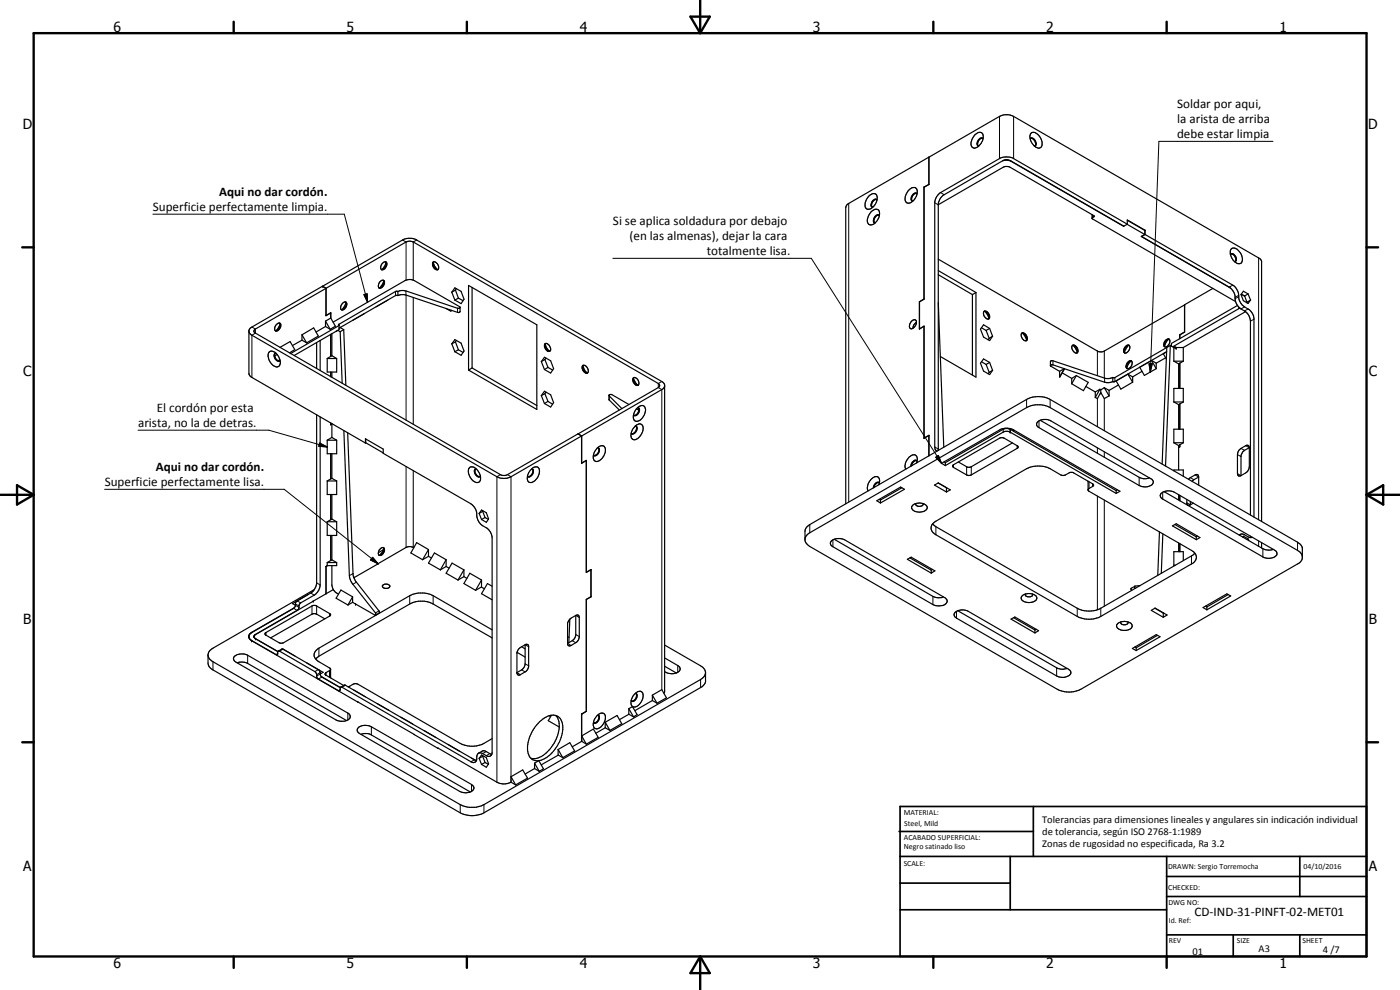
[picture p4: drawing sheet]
<svg xmlns="http://www.w3.org/2000/svg" width="420mm" height="297mm" viewBox="0 0 420 297" stroke-linecap="round" stroke-linejoin="round" font-family="sans-serif">
<g fill="none" stroke="#000" stroke-width=".35">
<path d="M309.6 39.8a2.65 2.65 0 0 1 3 2.3 1.46 1.46 0 0 1-1 2.3 3.5 3.5 0 0 1-2.2-4.4zM261 58.6a1.31 1.31 0 0 1 1.8-.3 1.31 1.31 0 0 1 .4 1.8 3.2 3.2 0 0 1-2.9 2.7 2.04 2.04 0 0 1-.2-3zM263.1 59.9l.1 .1M263.1 59.9a1.44 1.44 0 0 0-1.7 1.7l.4 .5M263.1 59.9a1.59 1.59 0 0 0-1.3 2.2M272.5 57.3a1.61 1.61 0 0 1 2.6-.6 3.4 3.4 0 0 1-2.6 4.3 1.37 1.37 0 0 1-.8-2zM275.1 58a1.62 1.62 0 0 0-1.3 2.3M275.1 58l.1 .2M275.1 58a1.47 1.47 0 0 0-1.4 .7 1.47 1.47 0 0 0 0 1.5l.3 .1M277.3 56.1v33.7l-1.3 .8M277.3 56.1l.1 .1M278.8 47.2h.1"/>
<path d="M278.8 47.2l-24.1 13.8-.8 1.1-.1 89.1M278.8 55.3v.1M278.8 55.3l-1.5 .8M278.8 47.2v8.1M278.8 47.2l21.2-12.3a4.5 4.5 0 0 1 4.2 0l74.2 43 .2 .5v78.1M278.8 47.2v8.2M278.8 55.4l-1.5 .8M292.6 40.5a1.38 1.38 0 0 1 2.4-.1 3.6 3.6 0 0 1-2.7 4 1.72 1.72 0 0 1-.6-2.7zM294.7 41.4a1.74 1.74 0 0 0-1.1 2.4M294.8 41.4l.2 .3M294.9 41.5a1.41 1.41 0 0 0-1.5 .7 1.41 1.41 0 0 0 .2 1.6h.2M300.9 48.3a2.95 2.95 0 0 1 2.5 .1l33.8 19.5"/>
<path d="M309.4 41.4a1.48 1.48 0 0 1 1.3 .9 1.48 1.48 0 0 1-.1 1.5h-.2M309.4 41.4l-.3 .3M309.4 41.4a1.67 1.67 0 0 1 1.2 2.4M309.4 41.4l-.1 .1M114.7 79.1a.76 .76 0 0 1 .7-.5 .76 .76 0 0 1 .7 .4 1.52 1.52 0 0 1-1.7 1.8 1.43 1.43 0 0 1 .3-1.7zM115.7 78.6l.2 .1M115.9 78.7a1.69 1.69 0 0 1-1.4 2.2M115.9 78.7l-.4 1.1-.9 1.1M130 78.7a1.45 1.45 0 0 1 1.4 .6 1.45 1.45 0 0 1-.1 1.6 1.65 1.65 0 0 1-1.3-2.2zM130 78.7l.4 1.1 .9 1.1M130 78.7a1.87 1.87 0 0 0 1.3 2.2M130.1 78.6l-.1 .1"/>
<path d="M261.4 63.5a1.48 1.48 0 0 1 2.4-.3 3.5 3.5 0 0 1-2.6 4.3 1.47 1.47 0 0 1-.7-2.3zM261.8 62.1h.1M263.8 64.6a1.64 1.64 0 0 0-1.3 2.2M263.9 64.7a.89 .89 0 0 0-1.4 .5l-.4 1.1 .2 .5h.4l-.4-.1M281.6 77.8l48.2 27.7h1.4l24.3-14M281.6 61.4l19.4-11.2 1.4-.2 .8 .2 25 14.5 .1 .3-.6 .4M327.7 64.4l.1 1.3 43 24.8M337.3 67.9l-34.6-19.9-1.7 .2-17.6 10.2a3.8 3.8 0 0 0-1.8 2.8v73.9M338.3 67.3l5.3 3.1M338.3 67.3l-34.1-19.7a4.7 4.7 0 0 0-4.2 0l-17.7 10.2a4.1 4.1 0 0 0-1.8 2.7v73.6l.2 .8 .6 .4M338.3 67.3v-1.3l5.4 3.1M338.3 67.3l-1 .6"/>
<path d="M338.3 66.1l5.3 3M342.6 71l26.3 15.1a4.2 4.2 0 0 1 1.8 4.2 4.3 4.3 0 0 0 1.7 2.4l1.1 .6a3.8 3.8 0 0 1 1.8 3.1v58.2M342.6 70.9v.1M343.6 70.4l-1.1 .6 26.8 15.4M343.6 69.1v1.3M343.7 70.4l26.3 15.2a4.3 4.3 0 0 1 1.8 4.1 4 4 0 0 0 1.7 2.4l1.1 .6a3.8 3.8 0 0 1 1.7 2.8v59.7M343.7 69.1v1.3M343.7 69.1h-.1M343.7 70.4l-1.1 .6M369.3 76.2a1.41 1.41 0 0 1 1.5 .6 1.41 1.41 0 0 1 .1 1.5l-.4 .2M369.3 76.2v.2M369.4 76.2l.5 .1 .6 .5 .4 .9-.2 .8"/>
<path d="M369.5 74.7a1.52 1.52 0 0 1 2.2 .5 2.95 2.95 0 0 1 .7 3.8 2.09 2.09 0 0 1-2.7-1.6 2.69 2.69 0 0 1-.2-2.7zM74.7 99.6l.9 1 73.5 42.4a4.7 4.7 0 0 0 4.3 0l21.1-12.2v8.2l1.5-.8M76.4 98.8l45.5-26.2 1.1-.3 1 .3 73.6 42.5a.66 .66 0 0 1 .4 .6 .66 .66 0 0 1-.4 .6l-45.3 26.1-.8 .3-.8-.1-74-42.7-.5-.5zM82.9 97.5l.6-.5a.84 .84 0 0 1 .9 .6 .84 .84 0 0 1-.4 1l-.5 .5-.8 .2a1.3 1.3 0 0 1 .2-1.8zM83.9 96.9l.1 .2M84 97.1a1.68 1.68 0 0 1-1.4 2.1M84.1 97.1l-.6 1.3-.7 .8M96.8 85.9l-21.7 12.6-.4 .6v13.1l.9 1 34.1 19.7M96.8 85.9l1 .6M96.8 85.9l24-13.9a4.6 4.6 0 0 1 4.2 0l73.6 42.5 .8 .7 .1 92.4-.2 .4M97.7 98l-2.8 1.6M97.7 96.4l1.4 2.4"/>
<path d="M97.7 96.4v1.6M97.7 98l1.4 .8M97.8 94.7h.1M97.9 86.5l-.1 8.2 1.5-.8M99.2 93.9h.1M99.3 93.9v1.5M99.3 93.9l-1.4 .8M99.3 95.4l1.4 2.5-1.6 .9M99.3 95.4l-1.6 1M101 99.3l-.1 .1M101.4 99.1l.7 .4M101.8 97.7v1.2l-13.5 7.8"/>
<path d="M101.8 97.7l-14.6 8.4M102.1 98.3l1.1 .6M102.1 99.5l.6 15.5M102.4 92.9l.1 .1M102.9 90.9a.66 .66 0 0 1 .6-.3 .66 .66 0 0 1 .6 .5 1.48 1.48 0 0 1-1.7 1.8 1.53 1.53 0 0 1 .5-2zM103.2 98.9l.6 16.7M103.2 98.9l-1.1 .6M103.7 90.6a1.67 1.67 0 0 1-1.1 2.3M103.8 90.8l-1.2 2.1M114 84.6a.76 .76 0 0 1 .7-.5 .76 .76 0 0 1 .7 .4 1.45 1.45 0 0 1-1.7 1.9 1.7 1.7 0 0 1 .3-1.8zM115.1 84.1a1.64 1.64 0 0 1-1.4 2.3M115.1 84.2l-.3 1.1-.9 1.1"/>
<path d="M116.4 90l-3.6 2.1M119.4 87.5h-.7l-17.1 9.8 .2 .4M119.4 88.7h-.7l-16.9 9.8 .5-.3M119.4 87.5v1.2M119.4 88.7l1.2-.3 1.2 .1 15.5 5.2 .7-.1v-1.6l-13.6-7.8a3.1 3.1 0 0 0-2.9 0l-21.5 12.4M119.4 87.5l1.2-.3 1.2 .1 15.5 5.2 .8-.2M131.5 80.9h-.2M133.9 92.6l1.4 .8v-.4M135.6 87.7l.9-1.3 1.9 1 .9 2.4-.9 1.3-1.9-1.1M135.6 87.7l.9 2.3M136.7 87l.9 2.5M136.7 87l-1.1 .7"/>
<path d="M137 86.6l-.3 .4M137.6 89.5l1.4 .7M137.6 89.5l-1.1 .5M140.6 85.6l20.5 11.9v25.4l-20.5-11.9zM141.7 86.2v24.2M273.8 96.2a.71 .71 0 0 1 .7-.3 .71 .71 0 0 1 .5 .5 1.84 1.84 0 0 1-1.7 2.2 1.78 1.78 0 0 1 .5-2.4zM275 96.7l-.7 .8-.3 1M275.9 90.6h.1M276 90.6l-.1 8.1 1.4-.8M276 98.7l1.3-.9v33.7l1.5-.8M277.3 89.7l-1.4 .9M281.6 81.2l11.3 6.6"/>
<path d="M281.6 82.4l10.2 6M281.6 90.8l1.6 43.4M291.8 88.4v24.1M292.9 87.8v25.4l-10.7-6.2M292.9 87.8l-1.1 .6M294.5 98.3l1.4 .8M295.3 93.5a1.43 1.43 0 0 1 1.4 .6 1.43 1.43 0 0 1 0 1.6 1.47 1.47 0 0 1-1.6-1.7zM295.5 93.4h-.2M295.5 93.4a1.72 1.72 0 0 1 1.2 2.3M295.6 93.4l.8 1.1 .4 1M295.9 99.1l1 2.4M297 98.6l-1.8-1.1-1 1.3 1 2.3 1.8 1.1 .9-1.3"/>
<path d="M297 98.6l-1.1 .5M297 98.6l.9 2.3M306.7 99.9a1.65 1.65 0 0 1 1.3 2.2M306.9 99.9l.6 .9 .6 1.3M355.5 91.4v8.3l-1.4 .8M364 86.5l-8.5 4.9M371.4 91.7l-19.8 11.3v.9M372.1 92.4l-20.2 11.7M372.5 88.3l1 .5M373.5 88.8l.7 1.9M373.8 93.5l-18.7 10.8M374.2 90.7l-.1 .1"/>
<path d="M374.6 88.2l-1.4-.8-.8 1 .8 1.8 1.4 .9 .7-1.1M374.6 88.2l.7 1.8M374.6 88.2l-1.1 .6M375.3 90l-1.1 .7M80.8 105.7a1.68 1.68 0 0 1 2.4 .7 2.92 2.92 0 0 1 .4 3.5 2.46 2.46 0 0 1-2.8-1.9l-.3-1zM82.6 106a1.63 1.63 0 0 0 1.3 2.3M82.6 106h.2M82.6 106a1.4 1.4 0 0 0-.1 1.6 1.4 1.4 0 0 0 1.5 .6M83.2 106.3l-.7 .5M84 107.9l-.5 .3M84 104.2l3.1-1.7 1.4 2.4-1.6 1M84.1 108.1l-.1 .1"/>
<path d="M90.6 102.1l-2.8 1.6M90.6 100.5l3.5-2.1 1.4 2.4-3.5 2.1M90.6 100.5l1.4 2.4M90.6 100.5v1.6M90.6 102.1l1.4 .8M95 102.8v7.8M96.1 102.2v9M98.2 107.6h2.8M98.2 107.6v4h2.8v-4M99.3 100.3v6.6M99.3 111.6v1.4M99.6 100.1v6.6"/>
<path d="M99.6 111.6v1.6M99.6 106.7l1.4 .9M99.6 106.7l-1.4 .9M135.6 103.2l.9-1.3 1.9 1.1 .9 2.3-.9 1.3-1.9-1.1M135.6 103.2l.9 2.3M136.7 102.6l.9 2.3M136.7 102.6l-1.1 .6M137 102.2l-.3 .4M137.6 104.9l1.4 .8M137.6 104.9l-1.1 .6M141.7 110.4l19.4 11.3M141.7 110.4l-1.1 .6"/>
<path d="M162.5 108.5l.9 2.4M162.5 108.5l.9-1.3 1.9 1 .8 2.4-.8 1.3-1.9-1M162.5 118.7l.9-1.3 1.9 1 .8 2.4-.8 1.3-1.9-1M162.5 118.7l.9 2.4M163.5 107.9l1 2.3M163.5 107.9l-1 .6M163.5 118.1l1 2.3M163.5 118.1l-1 .6M163.6 103.2a1.43 1.43 0 0 1 1.4 .6 1.43 1.43 0 0 1 0 1.5M163.6 103.3l.6 1.3 .6 .8M163.6 103.2a1.66 1.66 0 0 0 1.4 2.1M163.7 103a1.4 1.4 0 0 0-.1 1.6 1.4 1.4 0 0 0 1.4 .7"/>
<path d="M163.9 107.4l-.4 .5M163.9 117.6l-.4 .5M164.5 110.2l-1.1 .7M164.5 110.2l1.4 .8M174.9 109.7a1.41 1.41 0 0 1 1.4 .7 1.41 1.41 0 0 1 0 1.5 1.59 1.59 0 0 1-1.4-2.2zM174.9 109.8l.6 1.3 .7 .8M175 109.6a1.63 1.63 0 0 0 1.3 2.3M182.8 118.7l3.8 3.9M190.1 113.4a1.42 1.42 0 0 1 1.4 .5 1.42 1.42 0 0 1 .2 1.5l-.1 .1a1.44 1.44 0 0 1-1.4-.5 1.44 1.44 0 0 1-.1-1.6zM190.1 113.4a1.73 1.73 0 0 0 1.4 2.2M190.1 113.5l.2 .6 1 1.5M190.3 113.3l-.2 .1"/>
<path d="M199.5 115.9l-.6 .9-24.3 14M294.5 108.5l1.4 .8M295.9 109.3l1 2.4M296.9 101.5l-.3 .4M296.9 111.7l-.3 .4M297 108.8l-1.1 .5M297 108.8l-1.8-1.1-1 1.3 1 2.3 1.8 1.1 .9-1.3M297 108.8l.9 2.3M297.9 100.9l-1 .6M297.9 111.1l-1 .6M306.5 100.1a.82 .82 0 0 1 1.4 .3l.4 .7v.7a.81 .81 0 0 1-.9 .4 .81 .81 0 0 1-.6-.7l-.3-.5zM308 102.1v.1"/>
<path d="M315.3 109.6l.7-.1 15.5 5.2 1.3 .1 1.2-.3M315.3 109.6h-.1M318 111.4l-2.7-1.5v-1.5l.7-.2 15.8 5.3h1.3l.9-.3v1.3M318 111.4v1.7M318.8 111.9l2.8 1.6M319.4 110.6l-1.4 2.5M319.4 110.6l-1.4 .8M321.6 113.5v1.6M321.8 103.6a1.59 1.59 0 0 1 1.4 2.3M322 103.5a1.57 1.57 0 0 1 1.2 2.4 1.57 1.57 0 0 1-1.2-2.4zM322.1 103.6l.6 .8 .6 1.3M323 112.7l-1.4 2.4"/>
<path d="M323 112.7l-1.4 .8M323 112.7l3.6 2-1.4 2.5-3.6-2.1M325.9 116l2.8 1.6M328.7 117.6v1.7M330.1 116.8l-1.4 .8M330.1 116.8l.3 .2M330.1 116.8l-1.4 2.5M330.2 118.1h.4M330.4 117v.8M330.4 117.8l1 1.8 1.5-.8M330.4 117.8l-1.1 1.8-.6-.3M331.4 116.3l1.5 2.5"/>
<path d="M331.4 116.3l-1 .7M331.4 116.3l1.5 .8M332.9 117.1v1.7M333.9 114.5h.1M335.7 115.5l-2.8 1.6M337.9 103.9l.9-.4a1.57 1.57 0 0 1-1.3 2.4 1.4 1.4 0 0 1 .4-2zM338.4 108.8a.73 .73 0 0 1 .6-.6 .73 .73 0 0 1 .8 .5 1.48 1.48 0 0 1-1.7 1.8l-.2-.8zM338.5 112.3l-3.5 2 1.4 2.5 3.5-2.1M338.5 112.3l1.4 2.4M338.5 112.3l1.4 .8M338.7 103.6l-1.1 1.5-.1 .6M338.9 103.6a1.59 1.59 0 0 0-1.3 2.3"/>
<path d="M339.4 108.3l-.9 1.2-.4 .9M339.6 108.3a1.58 1.58 0 0 0-1.3 2.3M339.9 113.1v1.6M342.7 111.4l-2.8 1.7M345.6 108.2l-3.6 2 1.4 2.4 3.6-2M345.6 108.2l1.4 2.4M345.6 108.2l1.4 .8M347 109v1.6M349.8 107.4l-2.8 1.6M350 107.7l-.9-1.6 1-.6-15.6 9.1-.6-.1M350.2 104.3l-15.6 9h-.6M350.2 104.3l-1.4 34.9"/>
<path d="M350.7 101.8l-.9 1.1-.3 1M350.7 101.8a1.73 1.73 0 0 0-1.1 2.3M350.7 101.8h.2M350.9 101.8a1.6 1.6 0 0 1-1.4 2.3M350.9 101.8a1.46 1.46 0 0 0-1.4 .7 1.46 1.46 0 0 0 0 1.6M351.2 103.7l1.1 .6M351.2 103.7l-1.4 36.1M351.2 103.7l-1 .6M351.6 103.5l-.4 .2M352.3 108.4h2.8M352.3 104.3l.7 .4M352.3 104.3v4.1"/>
<path d="M352.3 108.4l1.4 .8M352.6 104.1l.4 .6M352.6 104.1l-.3 .2M352.6 104.1l.4 .2M353 104.3v.4M353 104.3h2.1M353.7 109.2v7.3M354.1 100.5v1.1M354.1 109v7.5M354.1 100.5h.1M355.1 104.3v4.1M355.1 108.4l-1.4 .8"/>
<path d="M95 124.5v50.7l-.1 .6a4 4 0 0 1-1.7 2.1l-4 2.4M96.1 125.1v50.4a4.2 4.2 0 0 1-1.8 3.1l-4.1 2.3a1.71 1.71 0 0 0-.5 1.7l-.5 .5M98.2 132.1v4h2.8v-4M98.2 132.1h2.8M99.3 126.9v.6l.3-.2-.3 .1M99.3 136.1v7.6M99.6 127.1v4.1M99.6 136.1v7.4M99.6 131.2l1.4 .9M99.6 131.2l-1.4 .9M103.2 129.2l1.7 43.9 .8 1.9 7 8.9 .1 .4-.1 .3M104.3 129.8l1.6 42.7 .8 1.9 7.1 9 .1 .5-1.2 .7"/>
<path d="M109.7 132.9v-1.2l5.3 3v1.3l26.6 15.4a4.3 4.3 0 0 1 1.6 3.9 3.9 3.9 0 0 0 1.7 2.4l1.1 .7a3.9 3.9 0 0 1 1.7 2.7v64.9a1.05 1.05 0 0 1-.6 .9 1.05 1.05 0 0 1-1.1-.2l-1.7-.8a.99 .99 0 0 0-1.2 1.2v.7a1.03 1.03 0 0 1-.7 1 1.03 1.03 0 0 1-1.1-.2l-38.7-22.4h-.3M109.8 132.8l-.1 .1M109.8 132.8l5.2 3.1M109.8 131.7v1.1M164.5 120.4l1.4 .9M164.5 120.4l-1.1 .7M173.5 130.2l1.1 .6M173.5 130.2h.1M174.5 138.9h.1M174.6 138.9l1.4-.8v33.6l1.4-.8M174.6 130.8v8.1M175.9 138.2h.1"/>
<path d="M178.1 136.5l.1 .2M179.2 134.5a1.36 1.36 0 0 1 1.8-.7 1.36 1.36 0 0 1 .6 1.9 3.1 3.1 0 0 1-2.9 2.7 2.63 2.63 0 0 1 .5-3.9zM179.4 134.4h.1M179.5 134.4a1.42 1.42 0 0 1 .1 1.5 1.42 1.42 0 0 1-1.4 .8M179.5 134.4a1.54 1.54 0 0 1-1.3 2.3M188.8 121.4l-5.2-3h-.7l-.1 1.6 3.1 3M189.4 130l.1 .1M190.5 128a1.3 1.3 0 0 1 1.5-.8 1.3 1.3 0 0 1 1 1.3 3.6 3.6 0 0 1-2.7 3.5 1.93 1.93 0 0 1-.5-3.1zM190.7 127.8h.1a1.4 1.4 0 0 1 .1 1.6 1.4 1.4 0 0 1-1.4 .7M190.7 127.8l.3 .3M190.9 127.8l.1 .3M191 122.7l.5-.5a1.25 1.25 0 0 1 1.6-.5 1.25 1.25 0 0 1 .6 1.6 3.2 3.2 0 0 1-3 3.1 1.8 1.8 0 0 1-.3-2.7z"/>
<path d="M191 128.1a1.71 1.71 0 0 1-1.4 2M191 122.7l.8 .4M191.3 122.3h.2M191.5 122.3a1.5 1.5 0 0 1-1.2 2.4l-.2-.2M191.5 122.3a1.65 1.65 0 0 1-1.2 2.3M275.1 138.9a1.59 1.59 0 0 0-.9-2.5 3.4 3.4 0 0 0-2.3 4.4M275.1 138.2a1.49 1.49 0 0 0-1.8 1.7M275.1 138.2l.1 .2M275.1 138.2a1.6 1.6 0 0 0-1.6 1.6M277.4 131.4l1.4-.8v6.2M278.8 130.7v6.1M278.8 130.7h.1"/>
<path d="M283.3 138.6l.4 .2M283.7 139.7l-1.1-.7 17.3-10a4.5 4.5 0 0 1 4.3 0l31.9 18.4-1.1 .6M283.7 138.8v.9M286 139.5l14.3-8.2 1.1 .2 4.2 2.6-.3 .4-14 8.1h-1.1l-4-2.3-.3-.4zM303.2 129.7l-.8-.3-1.1 .1-17.6 10.2M303.2 128.8v.9M303.2 129.7l31.8 18.3M303.2 128.8l-.8-.2-1.4 .2-17.3 10M303.2 128.8l31.8 18.4M303.9 132.9l-12.8 7.3-.9-.1-2.6-1.5M311.3 126.7a3.6 3.6 0 0 1 4.1-.4l30 17.3a1.14 1.14 0 0 1 .7 1.3 1.14 1.14 0 0 1-1.1 .9l-1.4 .3-1.7-.4-30.1-17.4a1 1 0 0 1-.5-1.6zM312.2 126.1l29.7 17.1a3.6 3.6 0 0 0 3.1 .2"/>
<path d="M352.3 120.6v-4.1h2.8v4.1M352.3 132.8v-4h2.8v4M352.3 120.6h2.8M352.3 120.6l1.4 .8M352.3 132.8h2.8M352.3 132.8l1.4 .9M353.7 121.4v7.4M353.7 133.7v7.3M354.1 121.2v7.6M354.1 133.5v.6M354.1 134l-.4 .3M355.1 120.6l-1.4 .8"/>
<path d="M355.1 132.8l-1.4 .9M374.9 134.3v6a3 3 0 0 1-2.5 2.4M374.9 134.3v-.4a.68 .68 0 0 0-1.1-.2l-1.5 1-.8 1.1-.1 6.3a.64 .64 0 0 0 .3 .7 .64 .64 0 0 0 .7-.1M374.9 134.3a3.3 3.3 0 0 0-2.5 2.4v6M98.2 144.3v4.1h2.8v-4.1M98.2 156.5v4.2h2.8v-4.2M98.2 156.5h2.8M98.2 144.3h2.8M99.3 148.4v7.6M99.6 148.4v7.3M99.6 155.7l1.4 .8M99.6 155.7l-1.4 .8"/>
<path d="M99.6 143.5l1.4 .8M99.6 143.5l-1.4 .8M140.9 140.3a1.77 1.77 0 0 1 2.4 .8 2.75 2.75 0 0 1 .5 3.6 2.8 2.8 0 0 1-3.2-2.7v-1.2zM142.7 140.7a1.63 1.63 0 0 0 1.3 2.3M142.9 140.7a.72 .72 0 0 0-.5 1.2 1.25 1.25 0 0 0 1.6 1.1l.2-.2M143.8 154.1l.7-1.1 1.5 .8 .6 1.9-.6 1-1.5-.8M143.8 154.1l.7 1.8M144.9 153.4l.7 1.9M144.9 153.4l-1.1 .7M144.9 153.3v.1M145.6 155.3l.9 .5M145.6 155.3l-1.1 .6"/>
<path d="M159.2 141.1a1.61 1.61 0 0 1 2.5-.6 3.4 3.4 0 0 1-2.5 4.3 1.54 1.54 0 0 1-.8-2.3zM159.5 140.7h.2M159.7 140.7a1.43 1.43 0 0 1 .2 1.6 1.43 1.43 0 0 1-1.4 .7l-.2-.2M159.8 140.7a1.63 1.63 0 0 1-1.4 2.3M242.2 158.1l.8-.7 65.1-37.6a7.8 7.8 0 0 1 7.1 0l74.2 42.9 .9 .7 .6 1.1-.1 3.1-1 1.4-65.4 37.8a7.9 7.9 0 0 1-7.1 0l-74.3-42.8-.9-.8-.5-.9v-2.9zM263.1 150.2l7.2-4.1 1.1 .7-7.2 4.1zM263.7 145.5a1.48 1.48 0 0 0 .3-1.6 1.48 1.48 0 0 0-1.3-.9 3.6 3.6 0 0 0-2.2 4.3M263.8 144.8a1.69 1.69 0 0 0-1.5 1.5M263.8 144.8l.1 .1M263.8 144.8a1.31 1.31 0 0 0-1.7 1.6M263.9 149.8l.3 .2M264.2 150v.9"/>
<path d="M270.7 146.3l-6.5 3.7M273.8 151.7a3.1 3.1 0 0 1 4.4 .4 2.2 2.2 0 0 1-3 1.5 1.28 1.28 0 0 1-1.3-.5 1.28 1.28 0 0 1-.1-1.4zM274.9 151.1a1.15 1.15 0 0 0 .8 .9 1.15 1.15 0 0 0 1.2-.4l.1-.5M279.9 157.2l1 .8 42.4 24.5a7.8 7.8 0 0 0 7.1 0l27.5-15.9 .7-.6M281.5 144.9l2.5 1.4M281.6 144.9l-1.2 .6 3.6 2.1M281.6 144.9l3.6 2.1-1.2 .6M284 146.3v1.3M284 146.3h.1M326.6 144.4l-.1 2.7 .2 .2 30.9 17.8a2.13 2.13 0 0 1 1.5 2.1 2.13 2.13 0 0 1-1.5 2l-27.2 15.8a7.8 7.8 0 0 1-7.1 0l-42.4-24.6a2.15 2.15 0 0 1-1.5-2 2.15 2.15 0 0 1 1.5-2l27.2-15.8a8.1 8.1 0 0 1 7.1 0l3.1 1.9 .6 .2 .9-.2a2.37 2.37 0 0 1 2.3-.7l5.9 3.4 .1 .6-1.6 1.1M335 147.2v.8M335.4 147l-.4 .2"/>
<path d="M348 159.6l-.5 13M348.4 148.1a3.6 3.6 0 0 1 4.1-.4l30 17.4a1.17 1.17 0 0 1 .7 1.3 1.17 1.17 0 0 1-1.1 .9 4 4 0 0 1-3.1-.2l-30.3-17.5-.5-.8zM349.3 147.5l29.7 17.1 1.7 .5 1.4-.3M349.5 147.4v.2M351.9 157.8l1.1-.7 7.1 4.2-1.1 .6zM352.3 141.3v-.3h2.8v1.9M352.6 157.4l6.4 3.7M353.7 148.4v1.6M354.1 148.6v1.6M356.2 149.9l.1 1.4 .3 .3 .6-.1M357.2 150.5v1M358.1 151l-.9 .5"/>
<path d="M359.7 143.1v2.4M359.7 143.1a.65 .65 0 0 0-.3-.7 .65 .65 0 0 0-.7 .1l-2 1.3M359.7 143.1l-2 1.3M92.5 178.4l-3.3 1.9M94.3 176.9l-30.7 17.8-.8 .8-.4 .8v2.7a2.47 2.47 0 0 0 1.5 2l74.2 42.9a7.9 7.9 0 0 0 7.1 0l65.7-38 .8-1.3v-2.9l-.8-1.5-11.4-6.7M97.8 170h.1M97.8 178.1h.1M97.9 170l-.1 8.2M98.2 168.8v.9M98.2 168.8h2.8M98.2 169.7l-.4 .3M99.3 160.7v7.5"/>
<path d="M99.6 169.7v5.8a3.2 3.2 0 0 0 2 2.8M99.6 160.7v7.3M99.6 168l1.4 .8M99.6 168l-1.4 .8M100 176.9l-6 3.5M101 168.8v.9h-2.8M105.8 179.1l-3.5-2.1-1.4 2.5 3.5 2M105.8 179.1l-1.4 2.4M105.8 179.1v1.6M106.3 173.3h.1M106.3 173.2l-.1 .2M113.4 169.2h.1"/>
<path d="M113.4 169.2l-7.1 4.1M114.2 164.6l.7-.3a1.34 1.34 0 0 1-.3 2.2l-.8 .2a1.36 1.36 0 0 1 .4-2.1zM114.8 175.6a1.37 1.37 0 0 1 2.2 .3l-.5 .5-1 .1-.6-.3zM115 165l-1.4 .8M115.1 164.3a1.64 1.64 0 0 1-1.4 2.3M115.1 164.5l-.3 1-.9 1.1M124.2 164.4a2.2 2.2 0 0 0-2.3-.1l-8.5 4.9M128.6 166.9l.9 .5M128.6 164.9l-3.6-2.1-1.7 3.1 3.5 2M128.6 164.9l-1.8 3M128.6 166.9l-1.8 1M128.6 164.9v2"/>
<path d="M133.9 170l.9 .5M133.9 167.9l-3.5-2-1.8 3.1 3.6 2M133.9 167.9l-1.7 3.1M133.9 170l-1.7 1M133.9 167.9v2.1M139.2 173l.9 .5M139.2 171l-3.5-2-1.8 3 3.5 2M139.2 171l-1.8 3M139.2 173l-1.8 1M139.2 171v2M144.5 176.1l.9 .6M144.5 174l-3.5-2-1.8 3.1 3.5 2"/>
<path d="M144.5 174l-1.8 3.1M144.5 174v2.1l-1.8 1M147.7 175.9l-1.4-.8-1.8 3 3.2 1.9M177.3 170.9h.1M177.4 179l-1.4 .8v33.6M177.4 170.9v8.2M241.6 161.7l.3-.9 1.1-.9 65.1-37.6a7.6 7.6 0 0 1 6.7-.2l74.6 43 1.2 1.1 .3 .8M249.6 162.2a3.7 3.7 0 0 1 3.9-.2l30 17.3a1.19 1.19 0 0 1 .7 1.3 1.19 1.19 0 0 1-1.1 1l-1.8 .2-1.3-.4-30-17.4a1.06 1.06 0 0 1-.4-1.8zM250.3 161.8l29.7 17.1a4 4 0 0 0 3.2 .2M272.3 167.8l1.2-.6 7.1 4.1-1.1 .7zM273.1 167.4l6.4 3.7M279.5 171.1v.9"/>
<path d="M279.9 170.9l-.4 .2M307.8 178.2a1.18 1.18 0 0 0-1.3 1 1.18 1.18 0 0 0 .9 1.4 3.1 3.1 0 0 0 3.7-.9 1.32 1.32 0 0 0-1.2-1.5M307.8 178.2h2.1M307.8 178.2l-.1 .3 .3 .4a1.6 1.6 0 0 0 1.9-.2v-.5M340.6 175.9l-1.1 .6 .1 .7M340.6 175.9l-.1 .4 .2 .3M342.2 175.7l-1.6 .2M349 160.2l-.5 11.8M352.3 169.6h.4M352.3 169.6l.2 .1M353.7 162.9v2.6M354.1 163.1v2.4"/>
<path d="M355.1 168.2v-2.7h-2.8v4.1M359 161.1v.8M359.4 160.8l-.4 .3M368.6 178.4l-6.4 3.7M372.3 160.3l-.4 .2M372.3 160.3l.4-.1 .8 .2a2.44 2.44 0 0 0 2.3 .8M372.3 160.3l-.3 .3M372.9 161.2l.3-.3 1.4 .8M374.6 161.7l.2 .5M374.6 161.7l-.4 .2M375.3 160.9l-.1 .4M378.6 162.8v1.7"/>
<path d="M62.4 196.6l.6 1.2 .9 .7 74.2 42.9a7.9 7.9 0 0 0 7.1 0l65.1-37.5 1.1-1 .3-.9M70.4 196.8a3.9 3.9 0 0 1 3.9-.2l30.1 17.4a1.17 1.17 0 0 1 .7 1.2 1.17 1.17 0 0 1-1.1 1l-1.9 .2-1.2-.4-30.6-17.7a.93 .93 0 0 1 .1-1.5zM71.2 198.9a3.8 3.8 0 0 1 3.1 .2l29.7 17.1M74.7 191.3l.8 .9 31.9 18.5M74.7 191.2l.4 .7 .5 .3 7.4 4.3 .3-.2 .1-.8M74.9 190.3l-.2 1M76.2 191.2l.5 .4M76.7 190.4a.66 .66 0 0 0-.5 .6 .66 .66 0 0 0 .5 .6M76.7 191.6l6.7 3.9M79.7 189.9l14.3-8.2 1 .1 4.2 2.6-.2 .4-14 8.1h-1.1l-4.2-2.4zM83.5 195.4l-.1 .1M83.5 195.4h.4l10.6 6.1a1.46 1.46 0 0 1 .6 1.7l.4 .6 6.2 3.5 .3-.1 .3-1"/>
<path d="M83.5 195.4l1.2-.7 .3 .1 10.5 6.1M88.3 182.4l-13.3 7.8M88.7 181.6l-.6 .9-12.5 7.3a1.28 1.28 0 0 0-.9 1.5M89.2 180.3l-.5 .5v.8M89.2 180.3l-1.4 .8 .9 .5M94 180.4l-17.3 10-.5 .8M97.5 185.7l-2.5-1.4-1.2-.1-12.6 7.2M105.8 180.7l6.9 3.9M105.8 180.7l-1.4 .8M147.7 189l-17.7-10.3a7.7 7.7 0 0 0-7 0l-27.3 15.8a2.15 2.15 0 0 0-1.4 2 2.15 2.15 0 0 0 1.4 2l3.3 2 .2 .2v2.7M147.7 191.4l-17.7-10.2a7.2 7.2 0 0 0-5.8-.5l-28.5 16.2-1 .8M155.1 195.7l2.5 1.4"/>
<path d="M155.8 194.6l2-1.3 .7 .2 .2 .3v6.2l-.7 1.3-2.4 1.3-.5-.5v-6.3zM156.5 194.1l1.1 .6M157.6 193.5l-.1 6.2-.8 1.2-1.6 .9M170.3 191l.5 .3M171 185.8l-.3 7M172.8 184.7v5.9l-.3 .8a3.6 3.6 0 0 1-2.2 1.6M172.8 184.7a.64 .64 0 0 1 .8-.1 .64 .64 0 0 1 .3 .7l-.2 6.5-.7 .9-1.6 1-.6 .1-.5-.5v-6.2l.7-1.3M172.8 184.7l-1.8 1.1M199.5 197.4l3.9 2.3a1.17 1.17 0 0 1 .7 1.3 1.17 1.17 0 0 1-1.2 .9M199.5 199.9l3.5 2M286.5 183.9a3.6 3.6 0 0 1 4.1-.5l30.1 17.4a1.14 1.14 0 0 1 .7 1.3 1.14 1.14 0 0 1-1.2 .9l-1.4 .2-1.7-.4-30-17.3-.7-.8zM287.5 183.3l29.9 17.2 1.1 .3 1.7-.3"/>
<path d="M303.4 185.8l1.2-.7 7.1 4.1-1.1 .7zM304.2 185.3l6.4 3.7M310.6 189v.9M311 188.8l-.4 .2M336.4 186.6a1.21 1.21 0 0 0-1.3 1.2 1.21 1.21 0 0 0 1.3 1.2 2.66 2.66 0 0 0 3.4-1.2l-.4-.8-.9-.4M336.4 186.6l1.1-.2 1 .2M336.4 186.6l-.1 .3a1.3 1.3 0 0 0 2.3 0l-.1-.3M339.8 194.6l7.2-4.2 1.1 .7-7.1 4.1zM340.6 194.1l.4 .3M341 194.4v.8M346.6 182.5l2.5 1.4M346.7 182.5l3.6 2-1.2 .7"/>
<path d="M346.7 182.5l-1.2 .6 3.6 2.1M347.4 190.6l-6.4 3.8M349.1 183.9v1.3M349.2 183.9h-.1M361 182.3l7.2-4.1 1.1 .6-7.1 4.2zM361.8 181.9l.4 .2M362.2 182.1v.9M95.5 200.9l.5 .6 .1 .9 .4 .7 5.6 3.2-5.7-3.3M95.5 200.9l1.5 .8-.9 .5M99.2 200.9l-1.5 1v.7l5.4 3.1M102.3 206.2l1.2-.7 38.9 22.5M104.5 206l1.9-.9 1 .2 30.7 17.8a7.9 7.9 0 0 0 7.1 0l2.5-1.5"/>
<path d="M106.2 207l3.5 2.1M107.4 218.5a3.6 3.6 0 0 1 4.1-.4l30 17.3a1.19 1.19 0 0 1 .7 1.3 1.19 1.19 0 0 1-1.2 1 4 4 0 0 1-3-.3l-30.1-17.3a1.06 1.06 0 0 1-.5-1.6zM107.4 210.7l17 9.7M107.4 210.6v.1M120.3 215.2l3.6 2M127.4 219.2l3.5 2.1M162 216.5a4.7 4.7 0 0 1 5.6-1.4 5 5 0 0 1 1 5.6 10.3 10.3 0 0 1-7.1 7.6 3 3 0 0 1-3.2-3.3 11.4 11.4 0 0 1 3.7-8.5zM164.8 214.8l.5 .2M165.5 214.6l-1 1.6 3.3 1.9M166.8 214.7a6.7 6.7 0 0 1 .1 7.1 9.2 9.2 0 0 1-6.3 5.8l-1.2-.1M174.5 214.2v8.3l-2.8 1.6M174.5 214.2l.1 .1"/>
<path d="M174.6 214.3v8.1M175.9 213.4h.1M176 213.4l-1.5 .8M176 213.4l-1.4 .9M179.2 214.7a1.38 1.38 0 0 1 2.4 0 3.6 3.6 0 0 1-2.6 4 1.5 1.5 0 0 1-.8-2.4zM179.4 214.6h.1a1.48 1.48 0 0 1 .2 1.5 1.48 1.48 0 0 1-1.4 .9l-.2-.3M179.5 214.6a1.57 1.57 0 0 1-1.3 2.3M181.6 218.4l-2.8 1.6M181.6 216.7l3.6-2 1.4 2.4-3.6 2.1M181.6 216.7l1.4 2.5M181.6 216.7v1.7M181.6 218.4l1.4 .8"/>
<path d="M188.7 212.6l1.4 2.5M188.7 212.6v1.7l1.4 .8M188.8 214.3l-2.9 1.6M189.4 210.2a3.3 3.3 0 0 1 2.9-2.8 2.16 2.16 0 0 1 0 3.4 2.12 2.12 0 0 1-2.5 1.2M189.4 210.2v1.2l.4 .6M189.8 212l1.4 2.4-1.1 .7M189.8 212l-1.1 .6M190.7 208.1a.96 .96 0 0 1 .6 .7 .96 .96 0 0 1-.4 1l-1 .7-.5-.3M190.9 208.1a1.63 1.63 0 0 1-1.3 2.3M195.8 210.2l-5.3 3M195.8 208.6l2.8-1.7 1.4 2.5-2.8 1.6M195.8 208.6l1.4 2.4"/>
<path d="M195.8 208.6v1.6M195.8 210.2l1.4 .8M199.5 201.5a4 4 0 0 0 3.4 .4M108.3 220.3l1.8-.2 1.1 .2 29.9 17.3M124.3 220.4l24.8 14.3a4.5 4.5 0 0 0 4.3 0M134.4 223.4l3.6 2M141.5 227.5l.9 .5M142.4 228l.6 .2M143.6 226l1.6-.7 2.4 1.1M143.8 227.5l.7-1 1.5 .8 .6 1.9-.6 1-1.5-.8M143.8 227.5l.7 1.9M144.9 226.9l.7 1.9"/>
<path d="M144.9 226.9l-1.1 .6M144.9 226.8v.1M145.6 228.8l.9 .5M145.6 228.8l-1.1 .6M153.4 233l3.5-2 1.4 2.5-3.5 2M153.4 233l1.4 2.5M153.4 233v1.7M153.4 234.7l1.4 .8M160.4 230.6l-2.8 1.6M160.4 229l1.3-.8 1.4 2.5-1.3 .7M160.4 229l1.4 2.4M160.4 229v1.6"/>
<path d="M160.4 230.6l1.4 .8M167.5 224.9l3.5-2.1 1.5 2.5-3.6 2M167.5 224.9l1.4 2.4M167.5 224.9v1.6l1.4 .8M167.5 226.6l-5.1 2.9M174.5 222.4h.1M174.6 220.8l3.5-2.1 1.4 2.5-3.5 2.1zM174.6 222.4l1.4 .9"/>
</g>
<g fill="none" stroke="#000" stroke-width=".3">
<path d="M300 34.9v12.7M304.2 34.9v12.7M282.3 57.8l1.1 .6M303.4 48.3v.1M382 42.4h-34.2l-2.6 69.2M45.9 64.3h57.4l7 26.4M120.8 72l1.1 .6v11.4M125 72l-1 .6v11.4M183.9 77.5h59.6l39.1 61.5M254.7 61v89.7M280.5 60.8l1.1 .7M327.9 64.5v.8"/>
<path d="M328.2 64.7v.4M377.7 77.4v78.6M75.6 98.1l1.1 .6v1.2l-1.1 .7v12.6M101.8 97.3v.4M109.2 88.4l1-.3 .1 2.6zM118.7 87.5v1.2M121.8 87.3l.1 38.8M124 89.3v38M137.3 92.5v1.2M370 85.6l-1.1 .5M371.8 89l-1.1 .6M371.8 88.6l-1.1 .6"/>
<path d="M371.8 92.1v.5M373.5 92.1l-1.1 .6M374.6 92.7l-1.1 .6M376.3 95.8l-1 .6M96 102.2h.1M182.8 118.8v1.2M198.6 114.5l-1 .6v1.2l1 .6v90M308.1 119.8v2.5M315.2 119.8v2.5M316 108.2v1.3M329.3 105.3v7.4M329.3 119.6v8.4"/>
<path d="M331.4 105.3v8.1M331.4 119.6v9.6M331.5 113.5v1.2M334.6 113.3v1.2M344.8 109.1h1l-.6 2.5zM41.4 129.1h39.3l17.5 5M95.9 132.9l2.3 1.2-2.5-.2zM121.9 140v24.3M280.5 134.1l1.1 .6M280.8 137.2l.8-.5 1 2.3zM286.2 139.4v.9M301.1 128.8v.9"/>
<path d="M305.3 133.7v.8M311.8 126.3v2M329.3 134.3v1.7M331.4 135.6v1.6M371.4 136.4l1 .6M372.4 134.5l1.1 .6M373.8 133.7l1.1 .6M31.4 146.8h53.9l28.2 22.4M124 141.2v23.1M150.2 142.4l-1.1 .6v91.7M152.3 142.4l1.1 .6v91.7M243 157.4v2.5"/>
<path d="M280.9 158v2.4M290.1 140v2.5M291.5 140v2.5M326.8 144.5v2.1M327.9 145.2v.8M329.3 148.8v34.2M331.4 150v31.9M341.9 143.2v2.5M348.9 147.7v2M356.2 150.9l1 .6M357.2 143.3l1.1 .6M358.7 142.5l1 .6"/>
<path d="M371.4 142.1l1 .6M93.2 177.9l1.1 .7M95 174.9l1.1 .6M105.9 172.1l-1.1 .6M107 174.7l-1.1 .6M111.8 167.2l1.7 2-2.3-1.2zM123 178.7v2.5M130 178.7v2.5M250 162v2M280 178.9v2.5M357.6 166.8v2.4M377.7 162.3v1.7"/>
<path d="M379 164.6v2.5M389.4 162.7v2.4M63.9 198.5v2.5M74.3 196.6v2.5M75.5 189.7v.1M75.6 192.2v.1M76.7 190.4h.1M79.8 189.8v.8M83.3 196.1l-.5 .3M85 194.8l-1.1 .6M88.1 182.5l1.1 .6M88.7 181.6l1 .6"/>
<path d="M88.7 181.2l1 .6M89.2 180.3l1 .6M93.6 181.8v2.5M95 181.8v2.5M95.7 194.5v2.4M98.9 184.1v.8M113.7 183.3l-1 .6M157.6 193.5l1.1 .6M157.6 199.2l1.1 .6M170.3 193l1.1 .7M171.7 192.2l1.1 .6M172.8 184.7l1.1 .6"/>
<path d="M172.8 190.4l1.1 .6M203.4 199.7v2M287.1 183.4v2.1M323.3 182.5v2.5M330.4 182.5v2.5M95.5 200.9l-1 .6M96.1 201.8l-1.1 .6M96.1 202.2l-1.1 .7M96.6 203.2l-1.1 .6M97.9 201.8v.8M98.9 201.2v2M102.1 206.9l-.6 .3"/>
<path d="M103.7 205.6l-1.1 .6M104.4 214v2M111.5 218.1v2.4M155.1 201.8l1.1 .6M156.5 201l1.1 .6M210.3 203.9v2.4M317.1 200.4v2.4M141.5 235.4v2M142.4 228l-1.1 .6M146 225.5l-1.1 .6M147 226.1l-1 .6M138.1 241.4v2.5"/>
<path d="M145.2 241.4v2.5"/>
</g>
<g fill="#000">
<circle cx="96.8" cy="85.9" r=".18"/>
<circle cx="355.5" cy="91.5" r=".18"/>
<circle cx="303.2" cy="129.7" r=".18"/>
<circle cx="304.2" cy="129" r=".18"/>
<circle cx="75.5" cy="192.2" r=".18"/>
<circle cx="76.7" cy="191.6" r=".18"/>
<circle cx="94" cy="180.4" r=".18"/>
<circle cx="106.7" cy="181.2" r=".18"/>
</g>
<g fill="none" stroke="#000" stroke-width=".71">
<path d="M10.1 9.9h400v277.1h-400zM70.1 6.5v3.4M140.1 6.5v3.4M207.2 5h5.8l-2.9 4.9zM210.1 0v9.9M280.1 6.5v3.4M350.1 6.5v3.4M6.7 74.2h3.4M410.1 74.2h3.5M.1 148.5h10M5.1 145.6l5 2.9-5 2.9zM410.1 148.5h10"/>
<path d="M410.1 148.5l5-2.9v5.8zM6.7 222.7h3.4M410.1 222.7h3.5M70.1 287v3.4M140.1 287v3.4M210.1 287v10M210.1 287l2.9 5h-5.8zM280.1 287v3.4M350.1 287v3.4"/>
</g>
<g fill="none" stroke="#000" stroke-width=".51">
<path d="M269.8 249.5h40.3M270.1 242h140v45h-140zM270.1 257h140M303.2 257v16M310.1 242v15M350.1 257v30M390.1 257v12M270.1 265h33.1M270.1 273h80M350.1 269h60M350.1 263h60M350.1 280.5h60"/>
<path d="M370.1 280.5v6.5M390.1 280.5v6.5"/>
</g>
<path d="M109.2 88.4l1-.3 .1 2.6zM344.8 109.1h1l-.6 2.5zM95.9 132.9l2.3 1.2-2.5-.2zM280.8 137.2l.8-.5 1 2.3zM111.8 167.2l1.7 2-2.3-1.2z" fill="#000"/>
<g font-size="4.2">
<text x="34" y="9.6">6</text>
<text x="104" y="9.6">5</text>
<text x="174" y="9.6">4</text>
<text x="244" y="9.6">3</text>
<text x="314" y="9.6">2</text>
<text x="384" y="9.6">1</text>
<text x="6.8" y="38.7">D</text>
<text x="410.6" y="38.7">D</text>
<text x="7" y="112.9">C</text>
<text x="410.8" y="112.9">C</text>
<text x="7" y="187.1">B</text>
<text x="410.8" y="187.1">B</text>
<text x="7" y="261.4">A</text>
<text x="410.8" y="261.4">A</text>
<text x="34" y="290.4">6</text>
<text x="104" y="290.4">5</text>
<text x="174" y="290.4">4</text>
<text x="244" y="290.4">3</text>
<text x="314" y="290.4">2</text>
<text x="384" y="290.4">1</text>
</g>
<g font-size="3.9">
<text x="353.3" y="32.3">Soldar por aqui,</text>
<text x="353.3" y="36.9">la arista de arriba</text>
<text x="353.3" y="41.4">debe estar limpia</text>
<text x="65.8" y="58.7">Aqui no dar cordón.</text>
<text x="45.9" y="63.2">Superficie perfectamente limpia.</text>
<text x="184" y="67.5">Si se aplica soldadura por debajo</text>
<text x="188.9" y="72">(en las almenas), dejar la cara</text>
<text x="212.1" y="76.5">totalmente lisa.</text>
<text x="47.1" y="123.6">El cordón por esta</text>
<text x="41.4" y="128.1">arista, no la de detras.</text>
<text x="46.8" y="141.3">Aqui no dar cordón.</text>
<text x="31.4" y="145.8">Superficie perfectamente lisa.</text>
<text x="358.5" y="275">CD-IND-31-PINFT-02-MET01</text>
</g>
<g font-size="3.1">
<text x="312.7" y="246.8">Tolerancias para dimensiones lineales y angulares sin indicación individual</text>
<text x="312.7" y="250.4">de tolerancia, según ISO 2768-1:1989</text>
<text x="312.7" y="254">Zonas de rugosidad no especificada, Ra 3.2</text>
<text x="357.9" y="286.4">01</text>
<text x="377.7" y="285.6">A3</text>
<text x="397" y="285.9">4 /7</text>
</g>
<g font-size="2.4">
<text x="271.2" y="244.4">MATERIAL:</text>
<text x="271.3" y="252">ACABADO SUPERFICIAL:</text>
<text x="271.4" y="247.9">Steel, Mild</text>
<text x="271.3" y="254.6">Negro satinado liso</text>
<text x="271.2" y="259.7">SCALE:</text>
<text x="350.6" y="260.8">DRAWN: Sergio Torremocha</text>
<text x="391.2" y="260.6">04/10/2016</text>
<text x="350.6" y="267">CHECKED:</text>
<text x="350.6" y="271.4">DWG NO:</text>
<text x="350.8" y="276.9">Id. Ref:</text>
<text x="350.8" y="282.8">REV</text>
<text x="371.2" y="282.9">SIZE</text>
<text x="390.9" y="282.9">SHEET</text>
</g>
</svg>
